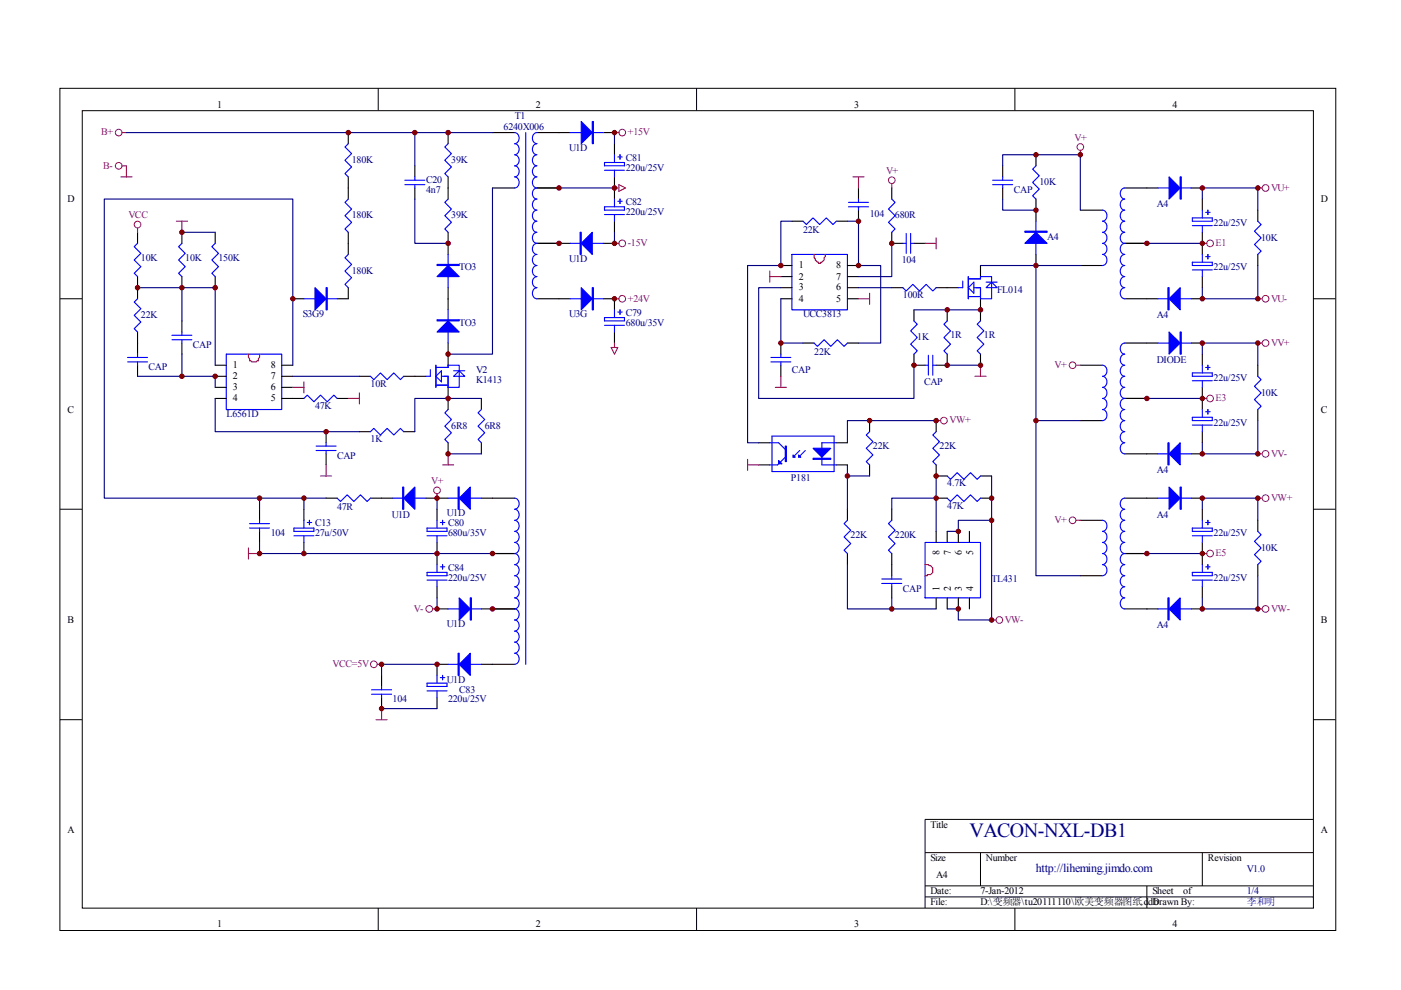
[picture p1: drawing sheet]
<svg xmlns="http://www.w3.org/2000/svg" width="297mm" height="210mm" viewBox="0 0 297 210" stroke-linecap="round" stroke-linejoin="round" font-family="sans-serif">
<g fill="none" stroke="#000" stroke-width=".21">
<path d="M12.7 18.7h270.5v178.6h-270.5zM80.2 18.7v4.7M147.7 18.7v4.7M215.2 18.7v4.7M17.4 23.5h261.1v169h-261.1zM12.7 63.3h4.7M278.4 63.3h4.7M12.7 108h4.7M278.4 108h4.7M12.7 152.6h4.7M278.4 152.6h4.7M278.4 173.7h-82.3v18.8"/>
<path d="M80.2 192.5v4.7M147.7 192.5v4.7M196.1 180.8h82.3M196.1 187.8h82.3M196.1 190.2h82.3M207.9 180.8v7M215.2 192.5v4.7M243.2 187.8v4.7M254.9 180.8v7"/>
</g>
<g fill="none" stroke="#000" stroke-width=".23">
<path d="M73.8 28.1v2.4M73.8 37.5v4.7M88 35.2v2.3M88 39.9v2.3M95 28.1v2.4M95 37.5v4.7M104.4 28.1h4.7M104.4 39.9h4.7M113.8 28.1h7.1M113.8 39.9h4.7M127.9 28.1h2.4M130.3 30.5v2.3"/>
<path d="M130.3 37.5v4.7M182 39.9v2.3M189.1 39.9v2.3M212.6 35.2v2.3M212.6 39.9v2.3M219.6 32.8v2.4M238.5 39.9h7M252.6 39.9h2.3M29.2 49.3v2.3M29.2 58.6v4.7M38.6 49.3v2.3M38.6 58.6v2.4"/>
<path d="M45.6 49.3v2.3M45.6 58.6v2.4M73.8 49.3v4.6M95 49.3v4.6M113.8 51.6h7.1M127.9 51.6h2.4M130.3 46.9v2.4M165.6 56.3h2.3M165.6 58.6h2.3M167.9 46.9h2.4M177.3 46.9h2.4M179.7 56.3h2.3"/>
<path d="M179.7 58.6h2.3M182 44.6v2.3M189.1 49.3v2.3h2.3M193.8 51.6h2.3M207.9 56.3v2.3M219.6 42.2v4.7M219.6 53.9v2.4M229 44.6h4.8M229 56.3h4.8M238.5 51.6h4.7M254.9 42.2v2.4M254.9 49.3v4.6"/>
<path d="M254.9 58.6v2.4M266.7 44.6v2.3M266.7 53.9v2.4M29.2 70.4v4.7M29.2 77.4v2.4M38.6 68v2.4M38.6 72.7v2.4M45.6 79.8h2.4M45.6 77.4h2.4M59.7 79.8h2.4M59.7 77.4h2.4M62.1 63.3h2.3"/>
<path d="M73.8 61v2.3h-2.3M76.2 79.8h2.3M85.6 79.8h4.7M95 61v4.7M95 72.7v4.7M113.8 63.3h7.1M127.9 63.3h2.4v2.4M130.3 70.4v2.3M165.6 63.3h2.3M165.6 61h2.3M165.6 72.7v2.4M165.6 77.4v2.4"/>
<path d="M170.3 72.7h2.3M179.7 63.3h2.3M179.7 72.7h2.3M179.7 61h2.3M189.1 61h2.3M193.8 75.1v2.3h2.3M193.8 65.7v2.3M198.5 61h4.7M200.8 75.1v2.3h-2.3M200.8 65.7v2.3M207.9 63.3v4.7M207.9 75.1v2.3"/>
<path d="M229 77.4h4.8M238.5 63.3h7M238.5 72.7h7M252.6 63.3h2.3M252.6 72.7h2.3M254.9 75.1v2.3M266.7 77.4v2.4M45.6 84.5h2.4M45.6 82.1h2.4M59.7 84.5h4.7M59.7 82.1h2.4M69.1 91.5v2.4"/>
<path d="M69.1 96.2v2.4M71.5 84.5h2.3M76.2 91.5h2.3M85.6 91.5h2.4M95 82.1v4.7M95 93.9v2.3M102.1 84.5v2.3M102.1 93.9v2.3M160.9 93.9h2.3M160.9 98.6h2.3M177.3 93.9h2.4M177.3 98.6h2.4"/>
<path d="M184.4 89.2v2.3M184.4 98.6v2.3M198.5 89.2v2.3M198.5 98.6v2.3h2.3M229 89.2h4.8M238.5 84.5h4.7M238.5 96.2h7M252.6 96.2h2.3M254.9 82.1v4.7M254.9 91.5v2.4M266.7 86.8v2.4M55 108v2.3"/>
<path d="M55 112.7v2.3M64.4 108v2.3M64.4 115v2.4M69.1 105.6h2.4M78.5 105.6h4.7M90.3 105.6h4.7M92.7 108v2.3M92.7 115v4.7M102.1 105.6h7M104.4 117.4h4.7M179.7 108v2.3M179.7 117.4v2.3"/>
<path d="M189.1 108v2.3M189.1 117.4v4.7M198.5 105.6h2.3M198.5 112.7v2.3M200.8 112.7v2.3M203.2 112.7v2.3M205.5 112.7v2.3M207.9 105.6h2.3M207.9 100.9h2.3M229 110.3h4.8M238.5 105.6h7M238.5 117.4h4.7"/>
<path d="M252.6 105.6h2.3M254.9 108v2.3M254.9 115v4.7M266.7 110.3v2.4M266.7 119.7v2.4M92.7 129.1h2.3M92.7 124.4v2.4M102.1 129.1h7M189.1 124.4v2.4M198.5 126.8v2.3M200.8 126.8v2.3M203.2 126.8v2.3"/>
<path d="M205.5 126.8v2.3M229 122.1h4.8M238.5 129.1h7M252.6 129.1h2.3M254.9 124.4v2.4M80.9 143.2v2.3M80.9 147.9v2.3M92.7 147.9v2.3M95 140.9h-2.3v2.3M102.1 140.9h7"/>
</g>
<g fill="none" stroke="#00f" stroke-width=".23">
<path d="M73.8 30.5l-.7 .7 1.4 1.4-1.4 1.4 1.4 1.4-1.4 1.4 .7 .7M85.8 38.2h4.3M85.8 39.2h4.3M88 37.5v.7M88 39.2v.7M95 30.5l-.7 .7 1.4 1.4-1.4 1.4 1.4 1.4-1.4 1.4 .7 .7M109.1 28.1a1.2 1.2 0 0 1 1 1.2 1.2 1.2 0 0 1-1 1.2 1.2 1.2 0 0 1 1 1.1 1.2 1.2 0 0 1-1 1.2 1.2 1.2 0 0 1 1 1.2 1.2 1.2 0 0 1-1 1.2 1.2 1.2 0 0 1 1 1.1 1.2 1.2 0 0 1-1 1.2 1.2 1.2 0 0 1 1 1.2 1.2 1.2 0 0 1-1 1.2M111.5 28.1v112.8M113.8 28.1a1.2 1.2 0 0 0-.9 1.2 1.2 1.2 0 0 0 .9 1.2 1.21 1.21 0 0 0-.9 1.1 1.21 1.21 0 0 0 .9 1.2 1.2 1.2 0 0 0-.9 1.2 1.2 1.2 0 0 0 .9 1.2 1.2 1.2 0 0 0-.9 1.1 1.2 1.2 0 0 0 .9 1.2 1.2 1.2 0 0 0-.9 1.2 1.2 1.2 0 0 0 .9 1.2 1.2 1.2 0 0 0-.9 1.1 1.2 1.2 0 0 0 .9 1.2 1.2 1.2 0 0 0-.9 1.2 1.2 1.2 0 0 0 .9 1.2 1.2 1.2 0 0 0-.9 1.1 1.2 1.2 0 0 0 .9 1.2 1.21 1.21 0 0 0-.9 1.2 1.21 1.21 0 0 0 .9 1.2 1.2 1.2 0 0 0-.9 1.1 1.2 1.2 0 0 0 .9 1.2 1.2 1.2 0 0 0-.9 1.2 1.2 1.2 0 0 0 .9 1.1 1.2 1.2 0 0 0-.9 1.2 1.2 1.2 0 0 0 .9 1.2 1.2 1.2 0 0 0-.9 1.2 1.2 1.2 0 0 0 .9 1.1 1.2 1.2 0 0 0-.9 1.2 1.2 1.2 0 0 0 .9 1.2 1.2 1.2 0 0 0-.9 1.2 1.2 1.2 0 0 0 .9 1.1M120.9 28.1h7M128.2 34.5h4.2v.7h-4.2zM128.2 36.1h4.2"/>
<path d="M130.3 32.8v1.7M130.3 36.1v1.4M131 33.3h.9M131.5 32.8v.9M210.5 38.2h4.2M210.5 39.2h4.2M212.6 37.5v.7M212.6 39.2v.7M219.6 35.2l-.7 .7 1.5 1.4-1.5 1.4 1.5 1.4-1.5 1.4 .7 .7M238.5 39.9a1.2 1.2 0 0 0-1 1.1 1.2 1.2 0 0 0 1 1.2 1.2 1.2 0 0 0-1 1.2 1.2 1.2 0 0 0 1 1.2 1.2 1.2 0 0 0-1 1.1 1.2 1.2 0 0 0 1 1.2 1.21 1.21 0 0 0-1 1.2 1.21 1.21 0 0 0 1 1.2 1.2 1.2 0 0 0-1 1.1 1.2 1.2 0 0 0 1 1.2 1.2 1.2 0 0 0-1 1.2 1.2 1.2 0 0 0 1 1.1 1.2 1.2 0 0 0-1 1.2 1.2 1.2 0 0 0 1 1.2 1.2 1.2 0 0 0-1 1.2 1.2 1.2 0 0 0 1 1.1 1.2 1.2 0 0 0-1 1.2 1.2 1.2 0 0 0 1 1.2 1.2 1.2 0 0 0-1 1.2 1.2 1.2 0 0 0 1 1.1M245.5 39.9h7.1M29.2 51.6l-.7 .7 1.4 1.4-1.4 1.4 1.4 1.4-1.4 1.4 .7 .7"/>
<path d="M38.6 51.6l-.7 .7 1.4 1.4-1.4 1.4 1.4 1.4-1.4 1.4 .7 .7M45.6 51.6l-.7 .7 1.4 1.4-1.4 1.4 1.4 1.4-1.4 1.4 .7 .7M73.8 53.9l-.7 .8 1.4 1.4-1.4 1.4 1.4 1.4-1.4 1.4 .7 .7M73.8 42.2l-.7 .7 1.4 1.4-1.4 1.4 1.4 1.4-1.4 1.4 .7 .8M95 42.2l-.7 .7 1.4 1.4-1.4 1.4 1.4 1.4-1.4 1.4 .7 .8M95 53.9v7.1M120.9 51.6h7M128.2 43.9h4.2v.7h-4.2zM128.2 45.5h4.2M130.3 42.2v1.7M130.3 45.5v1.4M131 42.7h.9"/>
<path d="M131.5 42.2v.9M167.9 53.9h11.8v11.8h-11.8zM170.3 46.9l.7 .7 1.4-1.4 1.4 1.4 1.4-1.4 1.4 1.4 .7-.7M179.9 43.9h4.2M179.9 42.9h4.2M182 42.2v.7M182 43.9v.7M189.1 42.2l.7 .7-1.4 1.4 1.4 1.4-1.4 1.4 1.4 1.4-.7 .8M191.4 51.6h.7M192.1 49.5v4.2M193.1 51.6h.7M193.1 49.5v4.2"/>
<path d="M204.1 59.6v1.4h-.9M205.3 59.1h2.6v-.5h2.3v4.7h-2.3v-2.3h-1.4M205.3 58.6v4.7M206.5 59.8v2.4l-1.2-1.2zM209.1 59.8h2.3M219.6 46.9v7M233.8 44.6a1.2 1.2 0 0 1 .9 1.1 1.2 1.2 0 0 1-.9 1.2 1.2 1.2 0 0 1 .9 1.2 1.2 1.2 0 0 1-.9 1.2 1.2 1.2 0 0 1 .9 1.1 1.2 1.2 0 0 1-.9 1.2 1.2 1.2 0 0 1 .9 1.2 1.2 1.2 0 0 1-.9 1.1 1.2 1.2 0 0 1 .9 1.2 1.2 1.2 0 0 1-.9 1.2M252.8 46.2h4.2v.7h-4.2zM252.8 55.6h4.2v.7h-4.2zM252.8 47.8h4.2M252.8 57.2h4.2M254.9 44.6v1.6"/>
<path d="M254.9 47.8v1.5M254.9 53.9v1.7M254.9 57.2v1.4M255.6 45h1M255.6 54.4h1M256.1 44.6v.9M256.1 53.9v1M266.7 46.9l.7 .7-1.4 1.4 1.4 1.4-1.4 1.4 1.4 1.4-.7 .7M27 76.7h4.3M27 75.8h4.3M29.2 63.3l-.7 .7 1.4 1.5-1.4 1.4 1.4 1.4-1.4 1.4 .7 .7M29.2 75.1v.7"/>
<path d="M29.2 76.7v.7M36.4 72h4.3M36.4 71.1h4.3M38.6 70.4v.7M38.6 72v.7M48 75.1h11.7v11.7h-11.7zM64.4 63.3h7.1M78.5 79.8l.8 .7 1.4-1.4 1.4 1.4 1.4-1.4 1.4 1.4 .7-.7M91.2 78.4v1.4h-.9M92.4 77.9h2.6v-.5h2.4v4.7h-2.4v-2.3h-1.4M92.4 77.4v4.7M93.6 78.6v2.4l-1.2-1.2z"/>
<path d="M95 65.7v7M96.2 78.6h2.3M97.4 78.6l1.1 1.2h-2.3zM120.9 63.3h7M128.2 67.3h4.2v.7h-4.2zM128.2 69h4.2M130.3 65.7v1.6M130.3 69v1.4M131 66.2h.9M131.5 65.7v.9M163.4 76.7h4.3M163.4 75.8h4.3"/>
<path d="M165.6 75.1v.7M165.6 76.7v.7M172.6 72.7l.7 .7 1.4-1.4 1.4 1.4 1.5-1.4 1.4 1.4 .7-.7M191.4 61l.7 .7 1.4-1.4 1.5 1.4 1.4-1.4 1.4 1.4 .7-.7M193.8 68l.7 .7-1.4 1.5 1.4 1.4-1.4 1.4 1.4 1.4-.7 .7M196.1 77.4h.7M196.8 75.3v4.2M197.8 77.4h.7M197.8 75.3v4.2M200.8 68l-.7 .7 1.4 1.5-1.4 1.4 1.4 1.4-1.4 1.4 .7 .7M205.3 62.9h2.6M207.9 68l-.7 .7 1.4 1.5-1.4 1.4 1.4 1.4-1.4 1.4 .7 .7"/>
<path d="M209.1 61l1.1-1.2 1.2 1.2zM233.8 77.4a1.2 1.2 0 0 1 .9 1.2 1.2 1.2 0 0 1-.9 1.2 1.2 1.2 0 0 1 .9 1.2 1.2 1.2 0 0 1-.9 1.1 1.2 1.2 0 0 1 .9 1.2 1.2 1.2 0 0 1-.9 1.2 1.2 1.2 0 0 1 .9 1.2 1.2 1.2 0 0 1-.9 1.1 1.2 1.2 0 0 1 .9 1.2 1.2 1.2 0 0 1-.9 1.2M238.5 72.7a1.2 1.2 0 0 0-1 1.2 1.2 1.2 0 0 0 1 1.2 1.2 1.2 0 0 0-1 1.2 1.2 1.2 0 0 0 1 1.1 1.21 1.21 0 0 0-1 1.2 1.21 1.21 0 0 0 1 1.2 1.2 1.2 0 0 0-1 1.2 1.2 1.2 0 0 0 1 1.1 1.2 1.2 0 0 0-1 1.2 1.2 1.2 0 0 0 1 1.2 1.2 1.2 0 0 0-1 1.2 1.2 1.2 0 0 0 1 1.1 1.2 1.2 0 0 0-1 1.2 1.2 1.2 0 0 0 1 1.2 1.2 1.2 0 0 0-1 1.2 1.2 1.2 0 0 0 1 1.1 1.2 1.2 0 0 0-1 1.2 1.2 1.2 0 0 0 1 1.2 1.2 1.2 0 0 0-1 1.2 1.2 1.2 0 0 0 1 1.1M245.5 63.3h7.1M245.5 72.7h7.1M252.8 79.1h4.2v.7h-4.2zM254.9 77.4v1.7M255.6 77.9h1M256.1 77.4v1M266.7 79.8l.7 .7-1.4 1.4 1.4 1.4-1.4 1.4 1.4 1.4-.7 .7M64.4 84.5l.7-.7 1.5 1.4 1.4-1.4 1.4 1.4 1.4-1.4 .7 .7M67 95.5h4.3"/>
<path d="M67 94.6h4.3M69.1 93.9v.7M69.1 95.5v.7M78.5 91.5l.8-.7 1.4 1.4 1.4-1.4 1.4 1.4 1.4-1.4 .7 .7M92.4 81.7h2.6M95 86.8l-.7 .7 1.4 1.4-1.4 1.5 1.4 1.4-1.4 1.4 .7 .7M102.1 86.8l-.7 .7 1.4 1.4-1.4 1.5 1.4 1.4-1.4 1.4 .7 .7M163.2 93.9h1.9l1.4 1.4M163.7 92.5h13.1v7.5h-13.1zM166.5 96.9l-1.6 1.7h-1.7M169.6 95.5l-1.5 1.4M170.7 95.5l-1.4 1.4"/>
<path d="M177.3 93.9h-3v4.7h3M184.4 91.5l-.7 .7 1.4 1.4-1.4 1.5 1.4 1.4-1.4 1.4 .7 .7M198.5 91.5l-.7 .7 1.4 1.4-1.4 1.5 1.4 1.4-1.4 1.4 .7 .7M245.5 96.2h7.1M252.8 88.5h4.2v.7h-4.2zM252.8 80.7h4.2M252.8 90.1h4.2M254.9 80.7v1.4M254.9 86.8v1.7M254.9 90.1v1.4M255.6 87.3h1M256.1 86.8v1"/>
<path d="M52.9 112h4.2M52.9 111h4.2M55 110.3v.7M55 112v.7M62.3 113.6h4.3M62.3 112h4.3v.7h-4.3zM64.4 110.3v1.7M64.4 113.6v1.4M65.1 110.8h1M65.6 110.3v1M71.5 105.6l.7 .7 1.4-1.4 1.4 1.4 1.4-1.4 1.4 1.4 .7-.7M83.2 105.6h7.1"/>
<path d="M90.5 112h4.3v.7h-4.3zM90.5 113.6h4.3M92.7 110.3v1.7M92.7 113.6v1.4M92.7 119.7v1.7M93.4 110.8h.9M93.8 110.3v1M93.8 119.7v1M95 105.6h7.1M109.1 105.6a1.2 1.2 0 0 1 1 1.2 1.2 1.2 0 0 1-1 1.2 1.2 1.2 0 0 1 1 1.1 1.2 1.2 0 0 1-1 1.2 1.2 1.2 0 0 1 1 1.2 1.2 1.2 0 0 1-1 1.2 1.2 1.2 0 0 1 1 1.1 1.2 1.2 0 0 1-1 1.2 1.2 1.2 0 0 1 1 1.2 1.2 1.2 0 0 1-1 1.2 1.2 1.2 0 0 1 1 1.1 1.2 1.2 0 0 1-1 1.2 1.2 1.2 0 0 1 1 1.2 1.2 1.2 0 0 1-1 1.2 1.2 1.2 0 0 1 1 1.1 1.2 1.2 0 0 1-1 1.2 1.2 1.2 0 0 1 1 1.2 1.2 1.2 0 0 1-1 1.2M179.7 110.3l-.7 .7 1.4 1.4-1.4 1.4 1.4 1.5-1.4 1.4 .7 .7M189.1 110.3l-.7 .7 1.4 1.4-1.4 1.4 1.4 1.5-1.4 1.4 .7 .7"/>
<path d="M196.1 115h11.8v11.8h-11.8zM200.8 105.6l.7 .7 1.4-1.4 1.5 1.4 1.4-1.4 1.4 1.4 .7-.7M200.8 100.9l.7 .7 1.4-1.4 1.5 1.4 1.4-1.4 1.4 1.4 .7-.7M233.8 110.3a1.2 1.2 0 0 1 .9 1.2 1.2 1.2 0 0 1-.9 1.2 1.2 1.2 0 0 1 .9 1.1 1.2 1.2 0 0 1-.9 1.2 1.2 1.2 0 0 1 .9 1.2 1.2 1.2 0 0 1-.9 1.2 1.2 1.2 0 0 1 .9 1.1 1.2 1.2 0 0 1-.9 1.2 1.2 1.2 0 0 1 .9 1.2 1.2 1.2 0 0 1-.9 1.2M238.5 105.6a1.2 1.2 0 0 0-1 1.2 1.2 1.2 0 0 0 1 1.2 1.21 1.21 0 0 0-1 1.1 1.21 1.21 0 0 0 1 1.2 1.2 1.2 0 0 0-1 1.2 1.2 1.2 0 0 0 1 1.2 1.2 1.2 0 0 0-1 1.1 1.2 1.2 0 0 0 1 1.2 1.2 1.2 0 0 0-1 1.2 1.2 1.2 0 0 0 1 1.2 1.2 1.2 0 0 0-1 1.1 1.2 1.2 0 0 0 1 1.2 1.2 1.2 0 0 0-1 1.2 1.2 1.2 0 0 0 1 1.2 1.2 1.2 0 0 0-1 1.1 1.2 1.2 0 0 0 1 1.2 1.2 1.2 0 0 0-1 1.2 1.2 1.2 0 0 0 1 1.2M245.5 105.6h7.1M252.8 113.6h4.2M252.8 112h4.2v.7h-4.2zM254.9 110.3v1.7M254.9 113.6v1.4M254.9 119.7v1.7M255.6 110.8h1"/>
<path d="M256.1 110.3v1M256.1 119.7v1M266.7 112.7l.7 .7-1.4 1.4 1.4 1.4-1.4 1.4 1.4 1.4-.7 .7M90.5 121.4h4.3v.7h-4.3zM90.5 123h4.3M92.7 123v1.4M93.4 120.2h.9M95 129.1h7.1M109.1 126.8a1.2 1.2 0 0 1 1 1.1 1.2 1.2 0 0 1-1 1.2 1.2 1.2 0 0 1 1 1.2 1.2 1.2 0 0 1-1 1.2 1.2 1.2 0 0 1 1 1.1 1.2 1.2 0 0 1-1 1.2 1.2 1.2 0 0 1 1 1.2 1.2 1.2 0 0 1-1 1.2 1.2 1.2 0 0 1 1 1.1 1.2 1.2 0 0 1-1 1.2 1.2 1.2 0 0 1 1 1.2 1.2 1.2 0 0 1-1 1.2M187 122.8h4.2M187 123.7h4.2M189.1 122.1v.7"/>
<path d="M189.1 123.7v.7M238.5 126.8a1.2 1.2 0 0 0-1 1.1 1.2 1.2 0 0 0 1 1.2M245.5 129.1h7.1M252.8 123h4.2M252.8 121.4h4.2v.7h-4.2zM254.9 123v1.4M255.6 120.2h1M78.8 146.3h4.2M78.8 147.2h4.2M80.9 145.5v.8M80.9 147.2v.7M90.5 144.8h4.3v.7h-4.3z"/>
<path d="M90.5 146.5h4.3M92.7 143.2v1.6M92.7 146.5v1.4M93.4 143.7h.9M93.8 143.2v.9M95 140.9h7.1"/>
</g>
<g fill="#00f" stroke="#00f" stroke-width=".23">
<path d="M92.7 58.6l2.3-2.3 2.4 2.3z"/>
<path d="M95 68l2.4 2.4h-4.7z"/>
<path d="M66.8 61l2.3 2.3-2.3 2.4z"/>
<path d="M97.4 105.6l2.3-2.3v4.7z"/>
<path d="M97.4 140.9l2.3-2.4v4.7z"/>
<path d="M97.4 126.8l2.3 2.3-2.3 2.4z"/>
<path d="M85.6 105.6l2.4-2.3v4.7z"/>
<path d="M123.2 25.8l2.4 2.3-2.4 2.4z"/>
<path d="M123.2 51.6l2.4-2.3v4.6z"/>
<path d="M123.2 61l2.4 2.3-2.4 2.4z"/>
<path d="M247.9 37.5l2.3 2.4-2.3 2.3z"/>
<path d="M247.9 70.4l2.3 2.3-2.3 2.4z"/>
<path d="M247.9 103.3l2.3 2.3-2.3 2.4z"/>
<path d="M247.9 96.2l2.3-2.3v4.7z"/>
<path d="M247.9 129.1l2.3-2.3v4.7z"/>
<path d="M247.9 63.3l2.3-2.3v4.7z"/>
<path d="M172.4 95.1h3.7l-1.8 1.8z"/>
<path d="M168.1 96.5l.5 .4h-.5z"/>
<path d="M169.3 96.5l.5 .4h-.5z"/>
<path d="M165.1 97.6l.7 .7h-.7z"/>
<path d="M217.3 51.6l2.3-2.3 2.4 2.3z"/>
<path d="M92.7 56.1h4.7v.2h-4.7z" fill-rule="evenodd"/>
<path d="M92.7 67.8h4.7v.2h-4.7z" fill-rule="evenodd"/>
<path d="M69.1 61h.3v4.7h-.3z" fill-rule="evenodd"/>
<path d="M97.1 103.3h.3v4.7h-.3z" fill-rule="evenodd"/>
<path d="M97.1 138.5h.3v4.7h-.3z" fill-rule="evenodd"/>
<path d="M99.7 126.8h.2v4.7h-.2z" fill-rule="evenodd"/>
<path d="M85.4 103.3h.2v4.7h-.2z" fill-rule="evenodd"/>
<path d="M125.6 25.8h.2v4.7h-.2z" fill-rule="evenodd"/>
<path d="M123 49.3h.2v4.6h-.2z" fill-rule="evenodd"/>
<path d="M125.6 61h.2v4.7h-.2z" fill-rule="evenodd"/>
<path d="M250.2 37.5h.2v4.7h-.2z" fill-rule="evenodd"/>
<path d="M250.2 70.4h.2v4.7h-.2z" fill-rule="evenodd"/>
<path d="M250.2 103.3h.2v4.7h-.2z" fill-rule="evenodd"/>
<path d="M247.6 93.9h.3v4.7h-.3z" fill-rule="evenodd"/>
<path d="M247.6 126.8h.3v4.7h-.3z" fill-rule="evenodd"/>
<path d="M247.6 61h.3v4.7h-.3z" fill-rule="evenodd"/>
<path d="M172.4 97.2h3.7v.2h-3.7z" fill-rule="evenodd"/>
<path d="M166.5 94.6h.2v3.3h-.2z" fill-rule="evenodd"/>
<path d="M217.3 49h4.7v.3h-4.7z" fill-rule="evenodd"/>
</g>
<g fill="none" stroke="#a1006a" stroke-width=".21">
<circle cx="25.2" cy="35.2" r=".71"/>
<circle cx="25.2" cy="28.1" r=".71"/>
<circle cx="131.9" cy="28.1" r=".71"/>
<circle cx="189.1" cy="38.2" r=".71"/>
<circle cx="229" cy="31.2" r=".7"/>
<circle cx="268.3" cy="39.9" r=".71"/>
<circle cx="29.2" cy="47.6" r=".71"/>
<circle cx="131.9" cy="51.6" r=".71"/>
<circle cx="256.6" cy="51.6" r=".71"/>
<circle cx="131.9" cy="63.3" r=".71"/>
<circle cx="227.4" cy="77.4" r=".7"/>
<circle cx="268.3" cy="72.7" r=".71"/>
<circle cx="268.3" cy="63.3" r=".71"/>
<circle cx="200.1" cy="89.2" r=".7"/>
<circle cx="256.6" cy="84.5" r=".71"/>
<circle cx="268.3" cy="96.2" r=".71"/>
<circle cx="92.7" cy="104" r=".71"/>
<circle cx="227.4" cy="110.3" r=".71"/>
<circle cx="256.6" cy="117.4" r=".71"/>
<circle cx="268.3" cy="105.6" r=".71"/>
<circle cx="91" cy="129.1" r=".71"/>
<circle cx="211.9" cy="131.5" r=".7"/>
<circle cx="268.3" cy="129.1" r=".71"/>
<circle cx="79.3" cy="140.8" r=".71"/>
</g>
<g fill="none" stroke="#a1006a" stroke-width=".23">
<path d="M25.6 37.5h2.4M25.9 28.1h.9M25.9 35.2h.9v2.3M130.3 28.1h.9M130.3 39.9h.9M131.2 39.2l1.4 .7-1.4 .7zM180.8 37.5h2.4M182 37.5v2.4M189.1 38.9v1M229 31.9v.9M266.7 39.9h.9M29.2 48.3v1"/>
<path d="M37.4 46.9h2.3M38.6 46.9v2.4M130.3 51.6h.9M163.2 57.5v2.3M163.2 58.6h2.4M196.1 51.6h2.4M198.5 50.4v2.4M254.9 51.6h1M129.6 73.7h1.4l-.7 1.4zM130.3 63.3h.9M130.3 72.7v1M165.6 79.8v2.3"/>
<path d="M182 63.3h2.4M184.4 62.2v2.3M206.7 79.8h2.4M207.9 77.4v2.4M228.1 77.4h.9M266.7 63.3h.9M266.7 72.7h.9M62.1 82.1h2.3M64.4 81v2.3M69.1 98.6v2.3M73.8 84.5h2.4M76.2 83.3v2.4"/>
<path d="M93.8 98.6h2.4M95 96.2v2.4M158.5 98.6h2.4M158.5 97.4v2.3M164.4 82.1h2.3M198.5 89.2h.9M254.9 84.5h1M266.7 96.2h.9M52.7 116.2v2.3M52.7 117.4h2.3M68 100.9h2.3M92.7 104.7v.9"/>
<path d="M228.1 110.3h.9M254.9 117.4h1M266.7 105.6h.9M91.7 129.1h1M210.2 131.5h1M266.7 129.1h.9M79.7 152.6h2.4M80 140.9h.9M80.9 150.2v2.4"/>
</g>
<path d="M172.6 53.9v.8l.2 .2a.82 .82 0 0 0 .8 .7v.2h.4v-.2a.82 .82 0 0 0 .7-.9l.3-.3v-.5M52.7 75.1v.7l.2 .2v.5a1.98 1.98 0 0 0 1.9 0v-.5l.2-.2v-.7M196.1 119.7h.7l.3 .2a1.03 1.03 0 0 1 .7 .9 1.03 1.03 0 0 1-.5 1h-.7v.3h-.5" fill="none" stroke="#f00" stroke-width=".23"/>
<g fill="none" stroke="#000080" stroke-width=".23">
<path d="M26.8 28.1h77.6M88 28.1v7.1M104.4 39.9v35.2h-9.4M118.5 39.9h11.8M130.3 28.1v2.4M212.6 35.2v-2.4h16.4v11.8M38.6 49.3h7M88 42.2v9.4h7M130.3 49.3v2.3M167.9 46.9h-2.3v9.4h-7.1v37.6h2.4M179.7 46.9h2.3v9.4h4.7v16.4h-4.7M189.1 51.6v7h-7.1"/>
<path d="M207.9 56.3h11.7M212.6 42.2v2.4h7M229 56.3h-9.4v65.8h9.4M243.2 51.6h11.7M254.9 42.2v-2.3h11.8v4.7M266.7 56.3v7h-11.8v-2.3M29.2 61h16.4v16.4M29.2 79.8h16.4v2.3M38.6 61v7M38.6 75.1v4.7M62.1 77.4v-35.2h-40v63.4h47M62.1 79.8h14.1"/>
<path d="M165.6 63.3v9.4h4.7M165.6 61h-4.7v23.5h32.9v-7.1M182 61h7.1M193.8 65.7h14.1M200.8 77.4h7.1M254.9 75.1v-2.4h11.8v4.7M45.6 84.5v7h30.6M95 96.2h7.1M102.1 84.5h-14.1v7M179.7 98.6v9.4M198.5 89.2h-18.8v4.7M219.6 89.2h9.4"/>
<path d="M243.2 84.5h11.7M266.7 89.2v7h-11.8v-2.3M55 115v2.4h49.4M55 105.6v2.4M64.4 105.6v2.4M92.7 105.6v2.4M179.7 119.7v9.4h18.8M179.7 100.9h4.7M198.5 105.6h-9.4v2.4M198.5 100.9v11.8M210.2 100.9v9.4h-7v2.4h-2.4M210.2 110.3v21.2h-7v-2.4h-2.4"/>
<path d="M243.2 117.4h11.7M254.9 108v-2.4h11.8v4.7M92.7 126.8v2.3M189.1 126.8v2.3M266.7 122.1v7h-11.8v-2.3M80.9 150.2h11.8M92.7 140.9h-11.8v2.3"/>
</g>
<g fill="#800000" stroke="#800000" stroke-width=".21">
<circle cx="88" cy="28.1" r=".47"/>
<circle cx="38.6" cy="79.8" r=".47"/>
<circle cx="55" cy="117.4" r=".47"/>
<circle cx="55" cy="105.6" r=".47"/>
<circle cx="64.4" cy="105.6" r=".47"/>
<circle cx="266.7" cy="39.9" r=".47"/>
<circle cx="266.7" cy="72.7" r=".47"/>
<circle cx="266.7" cy="105.6" r=".47"/>
<circle cx="266.7" cy="129.1" r=".47"/>
<circle cx="266.7" cy="96.2" r=".47"/>
<circle cx="266.7" cy="63.3" r=".47"/>
<circle cx="219.6" cy="89.2" r=".47"/>
<circle cx="189.1" cy="129.1" r=".47"/>
<circle cx="179.7" cy="100.9" r=".47"/>
<circle cx="210.2" cy="110.3" r=".47"/>
<circle cx="210.2" cy="131.5" r=".47"/>
<circle cx="229.1" cy="32.8" r=".47"/>
<circle cx="29.2" cy="61" r=".47"/>
<circle cx="73.8" cy="28.1" r=".47"/>
<circle cx="95" cy="96.2" r=".47"/>
<circle cx="95" cy="84.5" r=".47"/>
<circle cx="95" cy="28.1" r=".47"/>
<circle cx="95" cy="51.6" r=".47"/>
<circle cx="95" cy="75.1" r=".47"/>
<circle cx="118.5" cy="39.9" r=".47"/>
<circle cx="118.5" cy="51.6" r=".47"/>
<circle cx="104.4" cy="117.4" r=".47"/>
<circle cx="104.4" cy="129.1" r=".47"/>
<circle cx="62.1" cy="63.3" r=".47"/>
<circle cx="45.6" cy="79.8" r=".47"/>
<circle cx="69.1" cy="91.5" r=".47"/>
<circle cx="38.6" cy="61" r=".47"/>
<circle cx="38.6" cy="49.2" r=".47"/>
<circle cx="45.6" cy="61" r=".47"/>
<circle cx="92.7" cy="105.6" r=".47"/>
<circle cx="92.7" cy="140.8" r=".47"/>
<circle cx="92.7" cy="129.1" r=".47"/>
<circle cx="92.7" cy="117.4" r=".47"/>
<circle cx="64.4" cy="117.4" r=".47"/>
<circle cx="80.9" cy="150.2" r=".47"/>
<circle cx="130.3" cy="28.1" r=".47"/>
<circle cx="130.3" cy="51.6" r=".47"/>
<circle cx="130.3" cy="63.3" r=".47"/>
<circle cx="130.3" cy="39.9" r=".47"/>
<circle cx="243.2" cy="51.6" r=".47"/>
<circle cx="243.2" cy="84.5" r=".47"/>
<circle cx="243.2" cy="117.4" r=".47"/>
<circle cx="254.9" cy="39.9" r=".47"/>
<circle cx="254.9" cy="72.7" r=".47"/>
<circle cx="254.9" cy="105.6" r=".47"/>
<circle cx="254.9" cy="96.2" r=".47"/>
<circle cx="254.9" cy="129.1" r=".47"/>
<circle cx="254.9" cy="63.3" r=".47"/>
<circle cx="254.9" cy="51.6" r=".47"/>
<circle cx="254.9" cy="84.5" r=".47"/>
<circle cx="254.9" cy="117.4" r=".47"/>
<circle cx="165.6" cy="56.3" r=".47"/>
<circle cx="182" cy="56.3" r=".47"/>
<circle cx="207.9" cy="65.7" r=".47"/>
<circle cx="207.9" cy="77.4" r=".47"/>
<circle cx="200.8" cy="77.4" r=".47"/>
<circle cx="200.8" cy="65.7" r=".47"/>
<circle cx="193.8" cy="77.4" r=".47"/>
<circle cx="165.6" cy="72.7" r=".47"/>
<circle cx="182" cy="46.9" r=".47"/>
<circle cx="189.1" cy="51.6" r=".47"/>
<circle cx="203.2" cy="129.1" r=".47"/>
<circle cx="203.2" cy="112.7" r=".47"/>
<circle cx="184.4" cy="89.2" r=".47"/>
<circle cx="210.2" cy="105.6" r=".47"/>
<circle cx="198.5" cy="105.6" r=".47"/>
<circle cx="198.5" cy="100.9" r=".47"/>
<circle cx="198.5" cy="89.2" r=".47"/>
<circle cx="219.6" cy="44.6" r=".47"/>
<circle cx="219.6" cy="32.8" r=".47"/>
<circle cx="219.6" cy="56.3" r=".47"/>
<circle cx="80.9" cy="140.8" r=".47"/>
</g>
<text font-size="4.2" fill="#000080" x="205.6" y="177.4">VACON-NXL-DB1</text>
<text font-size="2.5" fill="#000080" x="219.6" y="184.8">http://liheming.jimdo.com</text>
<g font-size="2.1">
<text x="46.1" y="22.9">1</text>
<text x="113.6" y="22.9">2</text>
<text x="181.1" y="22.9">3</text>
<text x="248.6" y="22.9">4</text>
<text x="14.3" y="42.8">D</text>
<text x="280.1" y="42.8">D</text>
<text x="169.3" y="56.9">1</text>
<text x="169.3" y="59.3">2</text>
<text x="177.3" y="59.3">7</text>
<text x="177.3" y="56.9">8</text>
<text x="169.3" y="61.6">3</text>
<text x="169.3" y="63.9">4</text>
<text x="177.3" y="63.9">5</text>
<text x="177.3" y="61.6">6</text>
<text x="49.4" y="78.1">1</text>
<text x="49.4" y="80.4">2</text>
<text x="49.4" y="82.7">3</text>
<text x="57.4" y="82.7">6</text>
<text x="57.4" y="80.4">7</text>
<text x="57.4" y="78.1">8</text>
<text x="14.3" y="87.5">C</text>
<text x="49.4" y="85.1">4</text>
<text x="57.4" y="85.1">5</text>
<text x="280.1" y="87.5">C</text>
<text x="199.2" y="117.6" transform="rotate(-90 199.2 117.6)">8</text>
<text x="201.6" y="117.6" transform="rotate(-90 201.6 117.6)">7</text>
<text x="204" y="117.6" transform="rotate(-90 204 117.6)">6</text>
<text x="206.3" y="117.6" transform="rotate(-90 206.3 117.6)">5</text>
<text x="199.2" y="125.3" transform="rotate(-90 199.2 125.3)">1</text>
<text x="201.6" y="125.3" transform="rotate(-90 201.6 125.3)">2</text>
<text x="204" y="125.3" transform="rotate(-90 204 125.3)">3</text>
<text x="206.3" y="125.3" transform="rotate(-90 206.3 125.3)">4</text>
<text x="14.3" y="132.1">B</text>
<text x="280.1" y="132.1">B</text>
<text x="14.3" y="176.7">A</text>
<text x="197.3" y="175.5">Title</text>
<text x="280.1" y="176.7">A</text>
<text x="197.3" y="182.6">Size</text>
<text x="209" y="182.6">Number</text>
<text x="256.1" y="182.6">Revision</text>
<text x="197.3" y="189.6">Date:</text>
<text x="197.3" y="192">File:</text>
<text x="198.5" y="186.1">A4</text>
<text x="207.9" y="189.6">7-Jan-2012</text>
<text x="207.9" y="192">D:\变频器\tu20111110\欧美变频器图纸.ddb</text>
<text x="244.3" y="189.6">Sheet</text>
<text x="244.3" y="192">Drawn By:</text>
<text x="250.9" y="189.6">of</text>
<text x="46.1" y="196.6">1</text>
<text x="113.6" y="196.6">2</text>
<text x="181.1" y="196.6">3</text>
<text x="248.6" y="196.6">4</text>
</g>
<g font-size="2.1" fill="#a1006a">
<text x="21.4" y="28.7">B+</text>
<text x="133.1" y="28.7">+15V</text>
<text x="227.8" y="29.9">V+</text>
<text x="21.8" y="35.7">B-</text>
<text x="187.9" y="36.9">V+</text>
<text x="269.5" y="40.5">VU+</text>
<text x="27.3" y="46.3">VCC</text>
<text x="133.1" y="52.2">-15V</text>
<text x="257.7" y="52.2">E1</text>
<text x="133.1" y="63.9">+24V</text>
<text x="269.5" y="63.9">VU-</text>
<text x="269.5" y="73.3">VV+</text>
<text x="223.6" y="78.1">V+</text>
<text x="201.3" y="89.8">VW+</text>
<text x="257.7" y="85.1">E3</text>
<text x="269.5" y="96.9">VV-</text>
<text x="91.4" y="102.7">V+</text>
<text x="269.5" y="106.2">VW+</text>
<text x="223.6" y="110.9">V+</text>
<text x="257.7" y="118">E5</text>
<text x="87.7" y="129.7">V-</text>
<text x="269.5" y="129.7">VW-</text>
<text x="213" y="132.1">VW-</text>
<text x="70.5" y="141.5">VCC=5V</text>
</g>
<g font-size="2.1" fill="#000080">
<text x="106.8" y="27.5">6240X006</text>
<text x="109.1" y="25.2">T1</text>
<text x="74.6" y="34.6">180K</text>
<text x="95.7" y="34.6">39K</text>
<text x="120.6" y="32">U1D</text>
<text x="132.7" y="34.1">C81</text>
<text x="90.3" y="38.8">C20</text>
<text x="90.3" y="40.9">4n7</text>
<text x="132.7" y="36.3">220u/25V</text>
<text x="215" y="40.9">CAP</text>
<text x="220.4" y="39.3">10K</text>
<text x="74.6" y="46.3">180K</text>
<text x="95.7" y="46.3">39K</text>
<text x="132.7" y="43.5">C82</text>
<text x="132.7" y="45.6">220u/25V</text>
<text x="184.4" y="46.1">104</text>
<text x="189.7" y="46.3">680R</text>
<text x="245.3" y="44">A4</text>
<text x="170.3" y="49.4">22K</text>
<text x="222" y="50.8">A4</text>
<text x="257.3" y="48">22u/25V</text>
<text x="267.4" y="51.1">10K</text>
<text x="29.9" y="55.3">10K</text>
<text x="39.3" y="55.3">10K</text>
<text x="46.3" y="55.3">150K</text>
<text x="74.6" y="58.1">180K</text>
<text x="97.4" y="57.3">TO3</text>
<text x="120.6" y="55.5">U1D</text>
<text x="191.2" y="55.7">104</text>
<text x="257.3" y="57.3">22u/25V</text>
<text x="191.4" y="63.3">100R</text>
<text x="211.4" y="62.1">FL014</text>
<text x="29.9" y="67.5">22K</text>
<text x="64.2" y="67.2">S3G9</text>
<text x="97.4" y="69.1">TO3</text>
<text x="120.6" y="67.2">U3G</text>
<text x="132.7" y="67">C79</text>
<text x="132.7" y="69.1">680u/35V</text>
<text x="170.3" y="67.2">UCC3813</text>
<text x="201.5" y="71.7">1R</text>
<text x="208.6" y="71.7">1R</text>
<text x="245.3" y="67.5">A4</text>
<text x="40.9" y="73.8">CAP</text>
<text x="172.6" y="75.2">22K</text>
<text x="194.5" y="72.2">1K</text>
<text x="245.3" y="76.9">DIODE</text>
<text x="31.5" y="78.5">CAP</text>
<text x="78.6" y="82.1">10R</text>
<text x="100.9" y="79">V2</text>
<text x="100.9" y="81.3">K1413</text>
<text x="167.9" y="79">CAP</text>
<text x="195.9" y="81.5">CAP</text>
<text x="257.3" y="80.9">22u/25V</text>
<text x="267.4" y="83.9">10K</text>
<text x="48" y="88.4">L6561D</text>
<text x="66.8" y="86.7">47K</text>
<text x="78.6" y="93.7">1K</text>
<text x="95.7" y="90.9">6R8</text>
<text x="102.8" y="90.9">6R8</text>
<text x="185.1" y="95.2">22K</text>
<text x="199.2" y="95.2">22K</text>
<text x="257.3" y="90.3">22u/25V</text>
<text x="71.5" y="97.3">CAP</text>
<text x="245.3" y="100.3">A4</text>
<text x="167.6" y="102">P181</text>
<text x="200.8" y="107.9">47K</text>
<text x="200.8" y="103.1">4.7K</text>
<text x="57.4" y="113.7">104</text>
<text x="66.8" y="111.6">C13</text>
<text x="66.8" y="113.7">27u/50V</text>
<text x="71.5" y="108.1">47R</text>
<text x="83.1" y="109.7">U1D</text>
<text x="94.7" y="109.5">U1D</text>
<text x="95" y="111.6">C80</text>
<text x="95" y="113.7">680u/35V</text>
<text x="180.3" y="114">22K</text>
<text x="189.7" y="114">220K</text>
<text x="245.3" y="109.7">A4</text>
<text x="257.3" y="113.7">22u/25V</text>
<text x="267.4" y="116.8">10K</text>
<text x="95" y="121">C84</text>
<text x="95" y="123.1">220u/25V</text>
<text x="191.4" y="125.5">CAP</text>
<text x="210.2" y="123.4">TL431</text>
<text x="257.3" y="123.1">22u/25V</text>
<text x="94.7" y="133">U1D</text>
<text x="245.3" y="133.2">A4</text>
<text x="83.2" y="148.9">104</text>
<text x="94.7" y="144.7">U1D</text>
<text x="95" y="148.9">220u/25V</text>
<text x="97.4" y="146.8">C83</text>
<text x="264.3" y="184.9">V1.0</text>
<text x="264.3" y="192">李和明</text>
<text x="264.3" y="189.6">1/4</text>
</g>
</svg>
